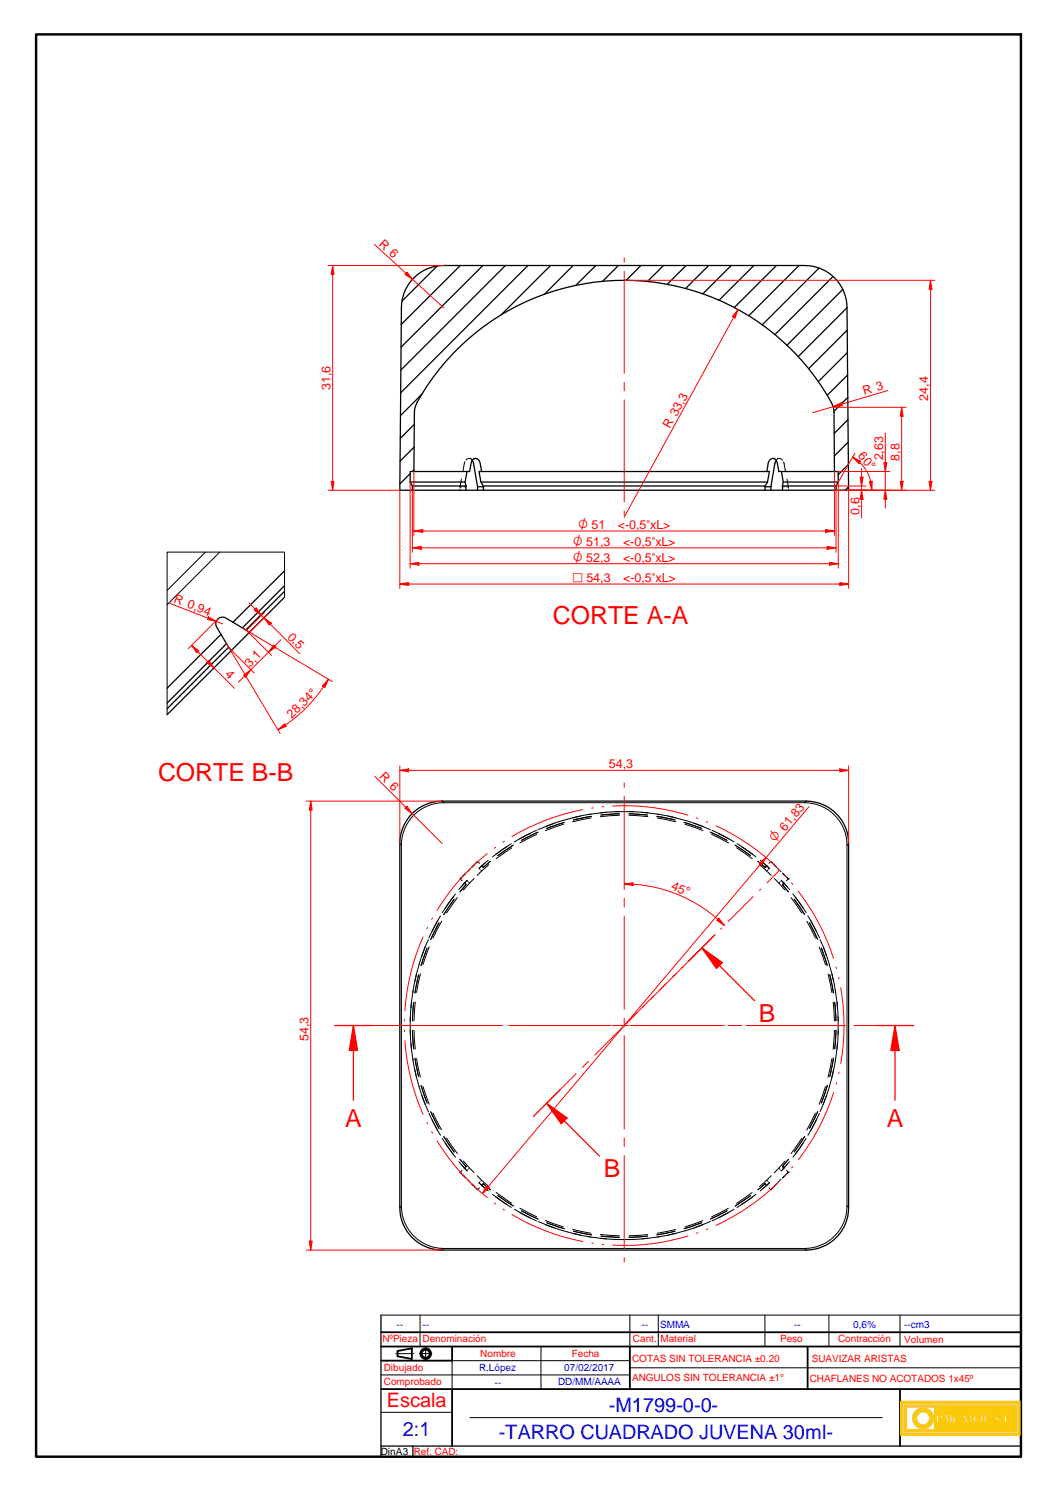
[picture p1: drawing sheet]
<svg xmlns="http://www.w3.org/2000/svg" width="210mm" height="297mm" viewBox="0 0 210 297" stroke-linecap="round" stroke-linejoin="round" font-family="sans-serif">
<path d="M7.2 6.8h195.8v282.8h-195.8z" fill="none" stroke="#000" stroke-width=".49"/>
<g fill="none" stroke="#000" stroke-width=".36">
<path d="M75.8 276.2h127.2M75.8 270.5h14.1M75.8 267.7h127.2M75.8 264.9h127.2M79.1 268.6v1.1M81.9 268.1v2.1M160.6 267.7v8.5M179 276.2v11.3"/>
<circle cx="84.6" cy="269.1" r="1.06"/>
<circle cx="84.7" cy="269.1" r=".8"/>
</g>
<path d="M203 261.5v28.1h-127.2v-28.1M75.8 287.5h127.2M82.1 287.5v2.1" fill="none" stroke="#000" stroke-width=".25"/>
<g fill="none" stroke="#000" stroke-width=".2">
<path d="M75.8 273.4h49.4M78.7 269.1h3.5M83.4 269.1h2.5M83.5 261.5v6.2M84.6 267.9v2.5M89.9 270.5v5.7M107.6 267.7v8.5M130.9 261.5v6.2M152.1 261.5v6.2M164.8 261.5v6.2M179 261.5v6.2M75.8 280.8h14.1"/>
<path d="M93.4 281.9h82"/>
</g>
<g fill="#faca0a">
<path d="M179.1 278.6v6.7h23.7v-6.7zM179.5 279h23v6h-23z" fill-rule="evenodd"/>
<path d="M179.9 279.4v5.2h22.2v-5.2zM198.9 282.6a.21 .21 0 0 1 .4 0 .21 .21 0 0 1-.4 0zM199.7 281.2h.5v1.5h.6v.1h-1.1zM201 282.5h.3v.3l-.3-.1zM180.2 279.7h5.6v4.5h-5.6zM186.2 281.2l1.1 .1 .1 .3-.2 .5-.6 .1v.6h-.4zM187.9 281.2h.4l.5 1.6h-.5l-.1-.3h-.5l-.1 .3h-.1zM188.9 281.2h.5v.7l.5-.7h.2l-.4 .5 .6 1.1h-.5l-.4-.7v.7h-.5zM190.4 281.9h.6v.2h-.6zM191.6 281.2h.2l.5 1.1 .6-1.1h.3l.2 1.6h-.5v-.9l-.6 .9h-.1l-.5-.9-.1 .9h-.3zM193.9 281.4a.93 .93 0 0 1 1.3 0 .93 .93 0 0 1-.1 1.4 .93 .93 0 0 1-1.3-.2 .79 .79 0 0 1 .1-1.2zM195.7 281.2h.4v1.5h.7v.1h-1.1zM197.8 281.3h.7l.2 .3-.2 .1a.28 .28 0 0 0-.2-.3 .28 .28 0 0 0-.3 .2 .79 .79 0 0 1 .7 1 .58 .58 0 0 1-.6 .3 .58 .58 0 0 1-.5-.6h.2l.2 .4 .4-.1-.1-.3-.6-.4-.1-.3z" fill-rule="evenodd"/>
</g>
<g fill="none" stroke="#faca0a" stroke-width=".25">
<path d="M186.2 281.2h.7a.48 .48 0 0 1 .6 .5 .48 .48 0 0 1-.7 .5h-.2v.6h-.4zM187.9 281.2h.4l.5 1.6h-.5l-.1-.3h-.5l-.1 .3h-.1zM188.9 281.2h.5v.7l.5-.7h.2l-.4 .5 .6 1.1h-.5l-.4-.7v.7h-.5zM191.6 281.2h.2l.5 1.1 .6-1.1h.3l.2 1.6h-.5v-.9l-.6 .9h-.1l-.5-.9-.1 .9h-.3zM198.1 282.7l-.3-.1v-.3h-.2a.57 .57 0 0 0 .4 .5 .57 .57 0 0 0 .6-.1M198.2 282.7h.1M198.2 281.8l-.2-.2a.28 .28 0 0 1 .3-.3 .28 .28 0 0 1 .2 .4h.2a.53 .53 0 0 0-.5-.5 .53 .53 0 0 0-.5 .5 .53 .53 0 0 0 .5 .6l.2 .2M198.2 281.8a.57 .57 0 0 1 .5 .3 .57 .57 0 0 1-.1 .6M198.2 281.8h.1M198.4 282.5h.1M198.4 282.5l-.2 .2M198.6 282.7h.1"/>
<circle cx="194.6" cy="282" r=".92"/>
</g>
<path d="M182.2 280.4a2.06 2.06 0 0 1 2.2-.3 2.06 2.06 0 0 1 1.2 1.8h-.7a1.34 1.34 0 0 0-2-1 1.34 1.34 0 0 0 0 2.2 1.34 1.34 0 0 0 2-1h.7a2.06 2.06 0 0 1-2.9 1.7 2.06 2.06 0 0 1-.5-3.4z" fill-rule="evenodd" fill="#faca0a"/>
<path d="M182.2 280.5a2.06 2.06 0 0 1 2.1-.4 2.06 2.06 0 0 1 1.3 1.8h-.7a1.34 1.34 0 0 0-2-1 1.34 1.34 0 0 0 0 2.2 1.34 1.34 0 0 0 2-1h.7a2.06 2.06 0 0 1-2.9 1.8 2.06 2.06 0 0 1-.5-3.4z" fill="none" stroke="#faca0a" stroke-width=".25"/>
<path d="M186.6 281.4l.4 .2-.1 .4h-.3z" fill-rule="evenodd" fill="#faca0a"/>
<path d="M186.6 281.4a.32 .32 0 0 1 .4 .3 .32 .32 0 0 1-.4 .3z" fill="none" stroke="#faca0a" stroke-width=".25"/>
<path d="M188 281.6l.2 .7h-.4z" fill="#faca0a"/>
<path d="M188 281.6l.2 .7h-.4z" fill="none" stroke="#faca0a" stroke-width=".25"/>
<path d="M194.2 281.5l.1-.1a.64 .64 0 0 1 .7 .6 .64 .64 0 0 1-.7 .7 .79 .79 0 0 1-.1-1.2z" fill-rule="evenodd" fill="#faca0a"/>
<g fill="none" stroke="#faca0a" stroke-width=".25">
<path d="M179.1 278.6h23.7v6.7h-23.7zM179.5 279h23v6h-23zM179.9 279.4h22.2v5.2h-22.2zM180.2 279.7h5.6v4.5h-5.6zM190.4 281.9h.6v.2h-.6zM194.2 281.5a.57 .57 0 0 1 .7 .1 .57 .57 0 0 1 0 .8 .51 .51 0 0 1-.7 .2 .51 .51 0 0 1-.2-.7zM195.7 281.2h.4v1.5h.7v.1h-1.1zM199.7 281.2h.5v1.5h.6v.1h-1.1z"/>
<circle cx="199.1" cy="282.6" r=".21"/>
<circle cx="201.2" cy="282.6" r=".21"/>
</g>
<g fill="none" stroke="#000" stroke-width=".2">
<path d="M87.9 159.3l.3 .3M88.2 159.6a8.4 8.4 0 0 0-8.4 8.4v71.8M88.2 159.6h71.8M160 159.6a8.5 8.5 0 0 1 8.4 8.4M160.3 159.3l-.3 .3M79.5 167.7l.3 .3M90.1 178.3l-2.2 3.2M90.3 178.8l-2.1 3.1 2.1-3.1M90.6 177.8l-2.1 2.8M91 178.5l-2.2 3M91.5 174.8h.1M91.8 174.5l-.3 .3 .4 .3"/>
<path d="M92.3 175.5l.3 .4-1.2 1.4M92.5 175.4v.2M92.5 175.4l-1.3 1.4M92.6 175.7l.1 .2-1.2 1.4M92.6 175.3l-.1 .1M92.6 173.6l-1.1 1.1M92.6 173.7l-.5 .5M92.8 175.2l.1-.2 .1 .2M92.9 175l-1.2 1.4M93.2 175.4l.2 .2M93.4 175.6l-1.3 1.4M93.5 175.5l-.1 .1"/>
<path d="M93.6 172.7l-.6 .6M94.3 174.7l-.7 .7M94.4 171.8l-.5 .6M95 171.3l.3 .3M95 171.3l-.3 .2M95 171.3l-1.2 1.1M95.4 172.5l-.2 .1 .2 .2M95.6 173.4l-.7 .7M95.6 173l.2 .2M95.7 172l.4 .4M95.8 172.3l-.3 .1M95.8 173.2h-.1"/>
<path d="M96 172.4h.1M96.6 171.5l-1.4 1.1M97.1 171l-1.5 1.3M97.2 171.9l-1.4 1.3M97.5 171.3l-1.4 1.2M97.5 171.2l-1.4 1.2M99 170.1l3.1-2.1zM100.8 168.3l-2.9 2.1M101.7 167.7l-3.1 2.2M101.7 168.6l-3 2.1M103.7 167.1l3.3-1.7-3.3 1.7M105.4 165.7l-3.1 1.7"/>
<path d="M106.7 165.1l-3.4 1.7M106.7 165.9l-3.3 1.7M110.3 163.7l-3.3 1.3M112 163.1l-3.6 1.2M112 163.9l-3.5 1.2M112.2 163.5l-3.5 1.2M114 163l3.6-.7-3.6 .7M115.4 162.3l-3.4 .8M117.5 161.8l-3.7 .8M117.5 162.6l-3.6 .8M119.5 162.1l3.7-.3zM120.6 161.5l-3.5 .4"/>
<path d="M122.4 161.4h3.5M123.2 161.4l-3.8 .2M123.2 162.1l-3.8 .3M125.1 161.8l3.6 .3M125.1 162.1l3.7 .3M125.1 161.4l3.7 .2M127.6 161.5l3.5 .4M130.6 162.3l3.6 .7M130.7 162.6l3.7 .8M130.7 161.9l3.7 .7M132.9 162.3l3.4 .8M136 163.5l3.5 1.2"/>
<path d="M136.2 163.9l3.6 1.2M136.3 163.1l3.5 1.2M138 163.7l3.2 1.3M141.2 165.4l3.3 1.7zM141.5 165.9l3.4 1.7M141.6 165.1l3.3 1.7M142.8 165.7l3.1 1.7M146.2 168l3 2.1M146.5 168.6l3.1 2.1M146.6 167.7l3.1 2.2M147.4 168.3l2.9 2M150.7 171.2l1.4 1.3"/>
<path d="M151 171.9l1.5 1.3M151.2 171l1.4 1.3M151.7 171.5l1.3 1.1M152.5 173.2v.1M152.5 172l-.4 .4h.2M152.6 172.3h-.1M152.6 172.3l.1 .1M152.6 173l-.1 .2M152.7 173.4l.7 .7M152.9 172.5l.1 .1-.2 .2M153.3 171.3l1.1 1.1M153.5 171.6l-.2-.3-.4 .3"/>
<path d="M153.8 171.9l.6 .5M154 174.7l.7 .7M154.7 172.7l.6 .6M154.8 175.5l.1 .1M154.9 175.6l1.2 1.4M155 175.4l-.1 .2M155.4 175l1.6 1.8M155.5 175.2l-.1-.2-.2 .2M155.6 175.9h.1M155.6 173.7l.6 .5M155.6 175.7v.2l1.2 1.4M155.6 173.6l1.2 1.1"/>
<path d="M155.6 175.3l.1 .3M156 175.5l-.4 .4M156.5 174.5l.3 .3M156.8 174.7h.1M156.8 174.8l-.4 .3M157.3 178.5l2.1 3M157.7 177.7l2 2.9M157.9 178.8l2.1 3M158.2 178.4l2.1 3.1M168.4 168v71.8M168.7 167.7l-.3 .3M81.8 199.2l-.2 3.8"/>
<path d="M82.1 196.9l-.4 3.5M82.3 199.3l-.3 3.7M82.6 199.2l-.3 3.7M82.8 193.6l-.7 3.7M83.2 193.8l-.7 3.6 .7-3.6M83.6 193.6l-.8 3.7M84.5 188.2a40.2 40.2 0 0 0-2 7M84.9 188.5l-1.2 3.5 1.2-3.5M85.2 186.8l-1.3 3.3M85.3 188.3l-1.2 3.5M85.7 186.8l1.6-3.3-1.7 3.3M87 183.1l-1.7 3.4"/>
<path d="M87.6 182.1l-1.7 3.1M87.8 183.2l-1.7 3.3M160.4 183.2l1.8 3.3M160.6 182.1l1.7 3.1M160.9 183.5l1.7 3.3-1.6-3.3M161.3 183.1l1.7 3.4M162.9 188.3l1.2 3.5M163.1 186.8l1.2 3.3M163.3 188.5l1.2 3.5M163.7 188.2l1.2 3.6M164.7 193.7l.7 3.6M164.9 191.7l.9 3.4"/>
<path d="M165 193.8l.7 3.6zM165.4 193.6l.8 3.7M165.7 199.2l.2 3.8M166 199.3l.2 3.7M166.1 196.9l.4 3.5M166.4 199.2l.3 3.8M81.6 204.9l.2 3.7M81.6 202.2v3.5M81.7 207.5l.4 3.4M82 204.9l.3 3.6M82.1 210.5l.7 3.7M82.3 204.9l.3 3.7"/>
<path d="M82.5 212.7l.9 3.4M82.5 210.4l.7 3.6M82.8 210.5l.8 3.7M83.3 216l1.2 3.6M83.7 215.8l1.2 3.5M83.9 217.8l1.3 3.2M84.1 216l1.2 3.5M164.1 216l-1.2 3.6M164.4 217.7l-1.3 3.3M164.5 215.8l-1.2 3.5M164.9 216l-1.2 3.6M165.4 210.5l-.7 3.7"/>
<path d="M165.7 210.4l-.7 3.6M165.8 212.7l-.9 3.3M165.9 204.9l-.2 3.7M166.2 210.5l-.8 3.7M166.2 204.8l-.2 3.7zM166.5 207.4l-.4 3.5M166.6 202.1v3.6M166.7 204.9l-.3 3.7M79.8 239.8l-.3 .3M79.8 239.8a8.4 8.4 0 0 0 8.4 8.4M85.3 221.3l1.7 3.4M85.6 221l1.7 3.3"/>
<path d="M85.9 222.7l1.7 3M86.1 221.3l1.7 3.3M87.9 226.4l2.2 3.1M88.2 226l2.1 3M88.3 226l2 3M88.5 227.2l2.1 2.9M88.8 226.3l2.1 3M91.2 231l1.3 1.4M91.5 230.5l1.2 1.4M91.5 233.1l1.1 1.1M91.5 233.1h.1M91.7 231.5l1.2 1.3"/>
<path d="M91.9 232.7l-.4 .4 .2 .2M92.1 233.6l.5 .5M92.1 230.8l1.3 1.5M92.5 232.2l.1 .3M92.6 231.9l-.3 .4M92.6 231.9h.1M92.7 231.9l-.1 .2M92.7 232.6l.2 .2M92.9 234.5l.6 .6M93 232.6l-.1 .2M93.5 232.3l-.3 .1M93.6 232.4l.7 .7"/>
<path d="M93.8 235.4l1.2 1.2M93.9 235.4l.5 .6M94.9 233.8l.7 .6M95.3 235.2l1.3 1.1M95.3 236.2l-.3 .4-.3-.3M95.4 235l-.2 .2 .2 .1M95.5 235.4l.3 .1M95.6 235.5l1.5 1.3M95.7 234.5l.1 .2-.2 .1M95.8 234.7l1.4 1.2M96.1 235.4h-.2M96.1 235.4l-.4 .4"/>
<path d="M96.1 235.4l1.4 1.2M98 237.5l2.8 2M98.6 238l3.1 2.1M98.7 237.1l3 2.1M99 237.7l3.1 2.1M146.2 239.8l3-2.1-3 2.1M149.5 237.1l-3 2.1M149.7 238l-3.1 2.1M150.3 237.4l-2.9 2.1M152.1 235.4h.2M152.1 235.4l.4 .4M152.1 235.4l-1.4 1.2"/>
<path d="M152.5 234.7l-1.5 1.2M152.5 234.6v.1l.1 .1M152.6 235.5l-1.4 1.3M152.7 235.4l-.3 .1M152.8 235l.2 .2M152.9 236.2l.4 .4M153 235.2l-1.3 1.1M153 235.2l-.1 .1M153.4 233.8l-.7 .7M153.5 236.3l-.2 .3M154.4 235.4l-.6 .6M154.5 235.4l-1.2 1.2"/>
<path d="M154.7 232.5l-.7 .7M154.8 232.3h.1l.1 .1M155.2 232.6l.2 .2 .1-.1M155.3 234.5l-.6 .6M155.6 231.9h.1M155.6 231.9v.2M155.6 231.9l.4 .4M155.7 232.3l-.1 .2M156.1 230.8l-1.2 1.5M156.2 233.6l-.6 .6M156.4 232.7l.4 .4-.3 .2M156.5 231.5l-1.1 1.3"/>
<path d="M156.8 230.5l-1.2 1.4M156.8 233.1h.1M156.8 233.1l-1.2 1.1M157 231l-1.3 1.4M159.4 226.3l-2.1 3.1M159.7 227.2l-2 2.9M160 226l-2.1 3 2.1-3M160.3 226.4l-2.1 3.1M162.1 221.3l-1.7 3.4M162.3 222.6l-1.6 3.1M162.6 221l-1.7 3.3M162.6 221l-1.6 3.3"/>
<path d="M162.9 221.4l-1.7 3.3M168.4 239.8a8.5 8.5 0 0 1-8.4 8.4M168.4 239.8l.3 .3M88.2 248.2l-.3 .3M88.2 248.2h71.8M102.3 240.5l3.1 1.6M103.3 241l3.4 1.7M103.4 240.2l3.3 1.7M103.7 240.7l3.3 1.7zM107 242.9l3.3 1.2M108.4 243.5l3.6 1.2M108.5 242.7l3.5 1.2"/>
<path d="M108.7 243.1l3.5 1.2M112 244.7l3.4 .9M113.8 245.2l3.7 .8M113.9 244.4l3.6 .8M114 244.8l3.6 .7M117.1 245.9l3.5 .4M119.4 245.4l3.7 .3M119.4 246.2l3.8 .3M119.5 245.8l3.7 .2M122.4 246.4h3.5M128.8 245.8l-3.7 .2M128.8 245.5l-3.7 .2"/>
<path d="M128.8 246.2l-3.7 .3M131.1 245.9l-3.4 .4M134.2 244.8l-3.6 .7M134.4 244.5l-3.7 .7M134.4 245.2l-3.7 .8M136 244.3l3.5-1.2zM136.3 244.7l-3.4 .9M139.7 242.7l-3.5 1.2M139.8 243.5l-3.6 1.2M141.2 242.8l-3.2 1.3M144.6 240.7l-3.3 1.7M144.8 240.2l-3.3 1.7"/>
<path d="M144.9 241l-3.3 1.7M145.9 240.4l-3 1.7M160 248.2l.3 .3M75.8 261.5h127.2M89.9 270.5h35.3M125.2 261.5v6.2M125.2 271.9h77.8"/>
</g>
<path d="M79.1 269.7l2.8 .5M81.9 268.1l-2.8 .5M89.9 276.2v11.3M89.9 267.7v2.8M125.2 267.7v8.5" fill="none" stroke="#000" stroke-width=".36"/>
<path d="M82 161.8a8.6 8.6 0 0 1 5.9-2.5h72.4a8.5 8.5 0 0 1 8.4 8.4v72.4a8.5 8.5 0 0 1-8.4 8.4h-72.4a8.4 8.4 0 0 1-8.4-8.4v-72.4a8.4 8.4 0 0 1 2.5-5.9z" fill="none" stroke="#000" stroke-width=".25"/>
<g fill="none" stroke="#f00" stroke-width=".2">
<path d="M124.1 155.7v.8M124.1 158.3v18.5M96.9 169.7a43.5 43.5 0 0 0-10 11.3M98.6 168.4l-.3 .3M100.3 167.3l-.3 .1M115.9 161a43.5 43.5 0 0 0-14.1 5.3M118 160.6l-.4 .1M120.1 160.4h-.4M121.8 160.3a43.2 43.2 0 0 1 15 1.8M124.1 178.6v1.7M138.5 162.6l.3 .1M140.4 163.4l.3 .1"/>
<path d="M142.4 164.2a43.8 43.8 0 0 1 12.4 8.5M149.8 178.3l-5 4.9M151.3 176.8l-.3 .2M155 173l-2.5 2.5M156 174l.2 .3M157.4 175.6l.2 .2M158.7 177.2a43 43 0 0 1 7 13.4M84.1 186.3a43.6 43.6 0 0 0-3.6 14.6M85 184.4l-.1 .3M86 182.5l-.2 .3M124.1 182.1v18.6M128.1 199.9l-.3 .3"/>
<path d="M134.3 193.7l-5 5M135.8 192.2l-.2 .2M142 186l-4.9 5M143.5 184.5l-.2 .2M166.2 192.3l.1 .3M166.8 194.3v.3M167.2 196.4a43.6 43.6 0 0 1 0 15M70.3 203.9h29.6M80.4 204.8v.3M80.4 202.7v.3M80.5 206.9a43.9 43.9 0 0 0 3.6 14.7M121.5 203.9h-20.3"/>
<path d="M124.1 202.4v1.8M124.1 205.9v18.6M125 203.9h-3.3M125.2 203.9h18.8M126.6 201.4l-2.5 2.5M144.8 203.9h2.7M148.3 203.9h19.8M165.8 217.2a43.5 43.5 0 0 1-7 13.4M166.3 215.2v.3M166.8 213.2v.3M169.8 203.9h8.2M84.9 223.1l.1 .3"/>
<path d="M85.8 225l.2 .3M86.9 226.8a43.4 43.4 0 0 0 10 11.3M98.3 239.2l.3 .2M124.1 226.2v1.8M124.1 229.7v18.6M154.8 235.1a44.1 44.1 0 0 1-12.4 8.5M156.3 233.6l-.3 .2M157.6 232l-.2 .2M100 240.4l.3 .2M101.8 241.5a44.3 44.3 0 0 0 14.1 5.3M117.7 247.1l.3 .1M119.7 247.4h.4"/>
<path d="M124.1 250v.9M136.8 245.7a43.4 43.4 0 0 1-15 1.9M138.8 245.1l-.3 .1M140.8 244.3l-.3 .2"/>
</g>
<path d="M74 203.9h-3.7v14.9M174.3 203.9h3.7" fill="none" stroke="#f00" stroke-width=".25"/>
<path d="M70.3 203.9l.8 5h-1.7z" fill="#f00"/>
<path d="M70.3 203.9l.8 5h-1.7zM178 203.9v14.9" fill="none" stroke="#f00" stroke-width=".25"/>
<path d="M178 203.9l.8 5h-1.7z" fill="#f00"/>
<path d="M66.5 203.9h3.8M178 203.9h3.7M178 203.9l.8 5h-1.7z" fill="none" stroke="#f00" stroke-width=".25"/>
<g fill="none" stroke="#000" stroke-width=".25">
<path d="M82.3 55.2a8.4 8.4 0 0 1 5.9-2.4h71.8a8.4 8.4 0 0 1 8.4 8.4l.3 36.3h-89.2l.3-36.3a8.3 8.3 0 0 1 2.5-6zM86.9 52.9l-7 7M91.5 52.8l-11.7 11.7M96 52.8l-16.3 16.2M100.5 52.8l-20.8 20.8M105 52.8l-25.3 25.3M109.5 52.8l-9.8 9.8M114 52.8l-5.7 5.7M118.5 52.8l-4 3.9M123 52.8l-3.2 3.1M127.4 52.8l-2.9 3M131.9 52.8l-3.2 3.2"/>
<path d="M136.4 52.8l-3.7 3.7M140.9 52.8l-4.6 4.6M145.4 52.8l-5.6 5.6M149.9 52.8l-6.9 6.9M154.4 52.8l-8.4 8.4M158.9 52.8l-10 10M162.9 53.3l-11.3 11.3M165.7 55l-11.6 11.5M167.6 57.6l-11.1 11M83.9 78.4l-4.3 4.2M168.4 61.2l-9.7 9.7M168.5 65.6l-7.7 7.7"/>
<path d="M168.5 70.1l-5.8 5.8M168.6 74.5l-4.1 4.1M168.6 79l-2.8 2.8M81.6 95.8h10.9M81.6 95.8l.4 .8M81.6 94.2l-2.1 2M82 96.6h10.7M82 96.6v.9M82.3 93.4l-.3 .3M82.3 88.9l-2.8 2.8M82.4 84.4l-2.8 2.8M92.5 95.8l.2 .8"/>
<path d="M92.7 96.6l-.1 .9M92.9 93.7l-.4 2.1M93.9 91.5l.3 .7 .8 4.6M95 96.8h1.1M95 96.8v.7M95.6 95.8h57M95.8 93.7l-.3-1.5a.92 .92 0 0 0-.9-1.1 .92 .92 0 0 0-.9 1.1l-.3 1.5h-11.8v2.1M95.8 93.7h57.2l-.4 2.1M95.8 93.7h-.6l.4 2.1 .5 1M96.1 96.6h56M96.1 96.8v.7M152.1 96.8h1.2"/>
<path d="M152.1 96.8v.7M152.1 96.6v.2M152.5 93.7l.2-1.5a.93 .93 0 0 1 1-1.1 .93 .93 0 0 1 .9 1.1l.3 1.5h11.8v2.1M152.6 95.8l-.5 .8M153.3 96.8v.7M154.3 91.5l-.2 .7-.8 4.6M155.4 93.7l.3 2.1-.1 1.7M155.6 96.6h10.6M155.7 95.8h11M165.9 93.7l-.1-12.2a7.3 7.3 0 0 0-1.5-3.2 47 47 0 0 0-81.6 2.2l-.3 1.5-.1 11.7M166.2 96.6v.9M166.7 95.8l-.5 .8"/>
<path d="M168.6 83.4l-2.7 2.8M168.7 87.9l-2.8 2.8M168.7 92.4l-2 2M168.7 96.8l-.6 .7"/>
</g>
<g fill="none" stroke="#000" stroke-width=".2">
<path d="M91.5 96.8h.3M91.5 96.8v.2M91.5 97.2v.3M91.8 95.2l-.3 1.6M92.3 96.8h.3M92.4 91.8l-.3 1.9M93.3 91.1h.4M93.3 91.2l-.7 .3M93.7 91.3l.2 .2M94.1 91.1h.5M153.7 91.1h.4M154.6 91.1a1.01 1.01 0 0 1 1 .4"/>
<path d="M154.6 91.3l-.3 .2M155.6 96.8h.4M155.8 91.8l.4 1.9M156.4 96.8h.4M156.5 95.3l.3 1.5M156.8 96.8v.2M156.8 97.3v.2"/>
</g>
<path d="M124.1 51.3v.9M124.1 53.9v20.3M124.1 76v1.7M124.1 79.5v20.3M124.1 101.6v.8M61.8 159.3l.3 1.8h-.6z" fill="none" stroke="#f00" stroke-width=".2"/>
<path d="M61.8 159.3l.3 1.8h-.6z" fill="#f00"/>
<path d="M61.5 246.8h.6l-.3 1.7z" fill="none" stroke="#f00" stroke-width=".2"/>
<path d="M61.5 246.8h.6l-.3 1.7z" fill="#f00"/>
<path d="M60.9 159.3h27M61.8 159.3v89.2M79.5 153.2l1.8-.3v.6zM60.9 248.5h27" fill="none" stroke="#f00" stroke-width=".2"/>
<path d="M79.5 153.2l1.8-.3v.6z" fill="#f00"/>
<path d="M167 152.9l1.7 .3-1.7 .3z" fill="none" stroke="#f00" stroke-width=".2"/>
<path d="M167 152.9l1.7 .3-1.7 .3z" fill="#f00"/>
<path d="M79.5 152.3v15.4M79.5 153.2h89.2M168.7 152.3v15.4M80.9 160.3l1.1 1.5-1.5-1.1z" fill="none" stroke="#f00" stroke-width=".2"/>
<path d="M80.9 160.3l1.1 1.5-1.5-1.1z" fill="#f00"/>
<path d="M65.8 95.7h.6l-.3 1.8zM74.5 154.4l13.4 13.3" fill="none" stroke="#f00" stroke-width=".2"/>
<path d="M65.8 95.7h.6l-.3 1.8z" fill="#f00"/>
<path d="M66.1 52.8l.3 1.7h-.6z" fill="none" stroke="#f00" stroke-width=".2"/>
<path d="M66.1 52.8l.3 1.7h-.6z" fill="#f00"/>
<path d="M65.3 52.8h22.9M66.1 52.8v44.7M65.3 97.5h14.2M184.7 95.7h.6l-.3 1.8z" fill="none" stroke="#f00" stroke-width=".2"/>
<path d="M184.7 95.7h.6l-.3 1.8z" fill="#f00"/>
<path d="M185 55.7l.3 1.8h-.6z" fill="none" stroke="#f00" stroke-width=".2"/>
<path d="M185 55.7l.3 1.8h-.6z" fill="#f00"/>
<path d="M80.9 54.1l1.1 1.4-1.5-1zM124.1 55.7h61.8M185 55.7v41.8M168.7 97.5h17.2" fill="none" stroke="#f00" stroke-width=".2"/>
<path d="M80.9 54.1l1.1 1.4-1.5-1z" fill="#f00"/>
<path d="M74.4 48.6l13.8 12.6M82 108.9l1.8-.3v.6z" fill="none" stroke="#f00" stroke-width=".2"/>
<path d="M82 108.9l1.8-.3v.6z" fill="#f00"/>
<path d="M164.5 108.6l1.7 .3-1.7 .3z" fill="none" stroke="#f00" stroke-width=".2"/>
<path d="M164.5 108.6l1.7 .3-1.7 .3z" fill="#f00"/>
<path d="M82 97.5v12.3M166.2 97.5v12.3M81.6 112.1l1.7-.3v.6zM82 108.9h84.2" fill="none" stroke="#f00" stroke-width=".2"/>
<path d="M81.6 112.1l1.7-.3v.6z" fill="#f00"/>
<path d="M164.9 111.8l1.8 .3-1.8 .3z" fill="none" stroke="#f00" stroke-width=".2"/>
<path d="M164.9 111.8l1.8 .3-1.8 .3z" fill="#f00"/>
<path d="M81.6 95.8v17.2M166.7 95.8v17.2M81.6 112.1h85.1M82.3 105.6l1.8-.3v.6z" fill="none" stroke="#f00" stroke-width=".2"/>
<path d="M82.3 105.6l1.8-.3v.6z" fill="#f00"/>
<path d="M164.2 105.3l1.7 .3-1.7 .3z" fill="none" stroke="#f00" stroke-width=".2"/>
<path d="M164.2 105.3l1.7 .3-1.7 .3z" fill="#f00"/>
<path d="M82.3 93.7v12.7M165.9 93.7v12.7M79.5 116.1l1.8-.3v.6zM82.3 105.6h83.6" fill="none" stroke="#f00" stroke-width=".2"/>
<path d="M79.5 116.1l1.8-.3v.6z" fill="#f00"/>
<path d="M167 115.8l1.7 .3-1.7 .3z" fill="none" stroke="#f00" stroke-width=".2"/>
<path d="M167 115.8l1.7 .3-1.7 .3z" fill="#f00"/>
<path d="M79.5 97.5v19.5M168.7 97.5v19.5M179 95.7h.6l-.3 1.8zM79.5 116.1h89.2" fill="none" stroke="#f00" stroke-width=".2"/>
<path d="M179 95.7h.6l-.3 1.8z" fill="#f00"/>
<path d="M179.3 81l.3 1.7h-.6z" fill="none" stroke="#f00" stroke-width=".2"/>
<path d="M179.3 81l.3 1.7h-.6z" fill="#f00"/>
<path d="M165.7 80.9l1.6-.8 .1 .5zM165.8 81h14.4M168.7 97.5h11.5M179.3 81v16.5" fill="none" stroke="#f00" stroke-width=".2"/>
<path d="M165.7 80.9l1.6-.8 .1 .5z" fill="#f00"/>
<path d="M146.7 61.5l-.5 1.7-.6-.3zM176.6 77.6l-15 4.5" fill="none" stroke="#f00" stroke-width=".2"/>
<path d="M146.7 61.5l-.5 1.7-.6-.3z" fill="#f00"/>
<path d="M146.7 61.5l-22.6 41.3M176 97.5l.3 1.8h-.6z" fill="none" stroke="#f00" stroke-width=".2"/>
<path d="M176 97.5l.3 1.8h-.6z" fill="#f00"/>
<path d="M175.7 92h.6l-.3 1.7z" fill="none" stroke="#f00" stroke-width=".2"/>
<path d="M175.7 92h.6l-.3 1.7z" fill="#f00"/>
<path d="M166.7 93.7h10.2M168.7 97.5h8.2M172.9 95.8l.5-.1v1.8zM176 86.1v14.9" fill="none" stroke="#f00" stroke-width=".2"/>
<path d="M172.9 95.8l.5-.1v1.8z" fill="#f00"/>
<path d="M169.5 90.9l1.7 .8-.4 .5z" fill="none" stroke="#f00" stroke-width=".2"/>
<path d="M169.5 90.9l1.7 .8-.4 .5z" fill="#f00"/>
<path d="M168.7 97.5h5.5M169.5 90.9a7.6 7.6 0 0 1 3.9 6.6M170 90.1l-3.3 5.7M171.3 97.5l.3 1.8h-.6z" fill="none" stroke="#f00" stroke-width=".2"/>
<path d="M171.3 97.5l.3 1.8h-.6z" fill="#f00"/>
<path d="M171 94.9h.6l-.3 1.7z" fill="none" stroke="#f00" stroke-width=".2"/>
<path d="M171 94.9h.6l-.3 1.7z" fill="#f00"/>
<path d="M166.2 97.5h6M166.2 96.6h6M171.3 93.1v9.9M142.9 182.6l1.1 1.4-1.5-1z" fill="none" stroke="#f00" stroke-width=".2"/>
<path d="M142.9 182.6l1.1 1.4-1.5-1z" fill="#f00"/>
<path d="M124.1 175.7l1.8-.2v.6z" fill="none" stroke="#f00" stroke-width=".2"/>
<path d="M124.1 175.7l1.8-.2v.6z" fill="#f00"/>
<path d="M124.1 175.7a28.1 28.1 0 0 1 19.9 8.3M96.8 235.8l.5 .4-1.4 1.1z" fill="none" stroke="#f00" stroke-width=".2"/>
<path d="M96.8 235.8l.5 .4-1.4 1.1z" fill="#f00"/>
<path d="M151 171.7l1.3-1.2-.9 1.5z" fill="none" stroke="#f00" stroke-width=".2"/>
<path d="M151 171.7l1.3-1.2-.9 1.5z" fill="#f00"/>
<path d="M160.9 160.4l-65 76.9M130 198l-11.7 11.8M132.5 195.6l-1.3 1.2M139.6 188.5l-5.9 5.8M114.6 213.5l-5.9 5.9M117 211l-1.2 1.2" fill="none" stroke="#f00" stroke-width=".2"/>
<path d="M136.9 191.1l2.7-2.6 10.5 10.5M111.3 216.7l-2.6 2.7" fill="none" stroke="#f00" stroke-width=".25"/>
<path d="M139.6 188.5l4 2.9-1.1 1.2z" fill="#f00"/>
<path d="M139.6 188.5l4 2.9-1.1 1.2zM108.7 219.4l10.5 10.4" fill="none" stroke="#f00" stroke-width=".25"/>
<path d="M108.7 219.4l4.1 2.9-1.2 1.1z" fill="#f00"/>
<path d="M142.2 185.8l-2.6 2.7M108.7 219.4l-2.6 2.6M108.7 219.4l4.1 2.9-1.2 1.1z" fill="none" stroke="#f00" stroke-width=".25"/>
<g fill="none" stroke="#000" stroke-width=".25">
<path d="M56.6 116.4l-8.4 8.4M56.6 113.5l-10.3 10.2M56.6 118.7l-7.1 7.1M56.6 117.6l-7.7 7.6M43.9 126.1l1.1 1.9M43.9 126.1l-10.7 10.7M45 128l.5 .7M45 128l-11.8 11.8M45.5 128.7l.5 .6M45.5 128.7l-12.3 12.2M46 129.3l-12.8 12.8M46.3 123.7l2.6 1.5 .6 .6"/>
<path d="M46.3 123.7l-1.4-.8a1.33 1.33 0 0 0-1.6 .2 1.33 1.33 0 0 0-.2 1.6l.8 1.4M49.5 125.8l-3.5 3.5"/>
</g>
<path d="M40.9 109.8l-7.7 7.6M43.7 109.8l-10.5 10.4M56.6 118.7v-8.9h-23.4v32.3" fill="none" stroke="#000" stroke-width=".2"/>
<path d="M41.1 131.7l.4-.4 1 1.5z" fill="none" stroke="#f00" stroke-width=".2"/>
<path d="M41.1 131.7l.4-.4 1 1.5z" fill="#f00"/>
<path d="M38.1 128.3l1.4 1.1-.4 .4z" fill="none" stroke="#f00" stroke-width=".2"/>
<path d="M38.1 128.3l1.4 1.1-.4 .4z" fill="#f00"/>
<path d="M38.1 128.3l8.5 8.5M41.5 122.6l1.5 .9-1.7-.3zM43.3 123.1l-5.9 5.8" fill="none" stroke="#f00" stroke-width=".2"/>
<path d="M41.5 122.6l1.5 .9-1.7-.3z" fill="#f00"/>
<path d="M33.7 119.9l10.5 4.1M48.5 134.2l1.4-1-1 1.4z" fill="none" stroke="#f00" stroke-width=".2"/>
<path d="M48.5 134.2l1.4-1-1 1.4z" fill="#f00"/>
<path d="M54.4 128.2l.4 .5-1.4 1z" fill="none" stroke="#f00" stroke-width=".2"/>
<path d="M54.4 128.2l.4 .5-1.4 1z" fill="#f00"/>
<path d="M46 129.3l4.5 4.5M49.5 125.8l4.5 4.5M55.9 127.2l-8.5 8.5M55.3 145.1l1.3-1.2 .3 .5z" fill="none" stroke="#f00" stroke-width=".2"/>
<path d="M55.3 145.1l1.3-1.2 .3 .5z" fill="#f00"/>
<path d="M65.3 135l-.7 1.7-.5-.3z" fill="none" stroke="#f00" stroke-width=".2"/>
<path d="M65.3 135l-.7 1.7-.5-.3z" fill="#f00"/>
<path d="M45 128l10.7 17.9M48.2 124.8l17.9 10.7M52.5 122.9l1.5 1-.5 .4zM65.3 135a29.2 29.2 0 0 1-10 10.1" fill="none" stroke="#f00" stroke-width=".2"/>
<path d="M52.5 122.9l1.5 1-.5 .4z" fill="#f00"/>
<path d="M50.9 120.9l1.1 1.4-1.5-1z" fill="none" stroke="#f00" stroke-width=".2"/>
<path d="M50.9 120.9l1.1 1.4-1.5-1z" fill="#f00"/>
<path d="M49.5 119.8l10.1 10.2M52.6 121.7l-3.6 3.6M53.1 122.2l-3.6 3.6" fill="none" stroke="#f00" stroke-width=".2"/>
<g font-size="4.9" fill="#f00">
<text x="110" y="124">CORTE A-A</text>
<text x="31.5" y="155.3">CORTE B-B</text>
<text x="150.9" y="203.2">B</text>
<text x="68.6" y="224">A</text>
<text x="176.3" y="224">A</text>
<text x="120" y="234.1">B</text>
</g>
<text font-size="4" fill="#f00" x="76.9" y="279.8">Escala</text>
<g font-size="4" fill="#00f">
<text x="121.1" y="280.7">-M1799-0-0-</text>
<text x="80.1" y="285.5">2:1</text>
<text x="99.2" y="286">-TARRO CUADRADO JUVENA 30ml-</text>
</g>
<g font-size="2.7" fill="#f00">
<text x="115" y="105.1">O 51</text>
<text x="113.9" y="108.5">O 51,3</text>
<text x="113.9" y="111.7">O 52,3</text>
<text x="113.9" y="115.7">q 54,3</text>
<text x="154.2" y="167.6" transform="rotate(-50 154.2 167.6)">O 61,83</text>
</g>
<g font-size="2.5" fill="#f00">
<text x="75.2" y="48.7" transform="rotate(42 75.2 48.7)">R 6</text>
<text x="65.7" y="77.6" transform="rotate(-90 65.7 77.6)">31,6</text>
<text x="171.8" y="78.6" transform="rotate(-16 171.8 78.6)">R 3</text>
<text x="184.6" y="79.7" transform="rotate(-90 184.6 79.7)">24,4</text>
<text x="133.2" y="85.3" transform="rotate(-61 133.2 85.3)">R 33,3</text>
<text x="170.5" y="90.7" transform="rotate(49 170.5 90.7)">60°</text>
<text x="175.6" y="91.5" transform="rotate(-90 175.6 91.5)">2,63</text>
<text x="178.9" y="91.6" transform="rotate(-90 178.9 91.6)">8,8</text>
<text x="122.9" y="105.1">&lt;-0,5vxL&gt;</text>
<text x="170.9" y="102.4" transform="rotate(-90 170.9 102.4)">0,6</text>
<text x="123.9" y="108.5">&lt;-0,5vxL&gt;</text>
<text x="123.9" y="111.7">&lt;-0,5vxL&gt;</text>
<text x="34.5" y="119.7" transform="rotate(21 34.5 119.7)">R 0,94</text>
<text x="123.9" y="115.7">&lt;-0,5vxL&gt;</text>
<text x="57" y="126.8" transform="rotate(45 57 126.8)">0,5</text>
<text x="44.6" y="134.2" transform="rotate(45 44.6 134.2)">4</text>
<text x="49.7" y="132.8" transform="rotate(-45 49.7 132.8)">3,1</text>
<text x="58" y="142.9" transform="rotate(-45 58 142.9)">28,34°</text>
<text x="75.3" y="154.5" transform="rotate(45 75.3 154.5)">R 6</text>
<text x="121.1" y="152.7">54,3</text>
<text x="133.3" y="176.8" transform="rotate(22 133.3 176.8)">45°</text>
<text x="61.3" y="206.9" transform="rotate(-90 61.3 206.9)">54,3</text>
</g>
<g font-size="2" fill="#00f">
<text x="78.9" y="264">--</text>
<text x="84" y="264">--</text>
<text x="127.6" y="264">--</text>
<text x="131.3" y="264">SMMA</text>
<text x="157.9" y="264">--</text>
<text x="169.7" y="264">0,6%</text>
<text x="179.8" y="264.1">--cm3</text>
<text x="95.2" y="272.6">R.López</text>
<text x="98.3" y="275.5">--</text>
<text x="111" y="275.4">DD/MM/AAAA</text>
<text x="112.2" y="272.6">07/02/2017</text>
</g>
<g font-size="2" fill="#f00">
<text x="76" y="266.8">NºPieza</text>
<text x="84" y="266.8">Denominación</text>
<text x="95.5" y="269.9">Nombre</text>
<text x="113.7" y="269.7">Fecha</text>
<text x="125.9" y="266.8">Cant.</text>
<text x="131.3" y="266.8">Material</text>
<text x="155.1" y="266.8">Peso</text>
<text x="166.6" y="266.8">Contracción</text>
<text x="179.8" y="267">Volumen</text>
<text x="76.3" y="272.6">Dibujado</text>
<text x="76.3" y="275.4">Comprobado</text>
<text x="125.7" y="270.7">COTAS SIN TOLERANCIA ±0.20</text>
<text x="125.7" y="274.6">ANGULOS SIN TOLERANCIA ±1°</text>
<text x="161" y="274.8">CHAFLANES NO ACOTADOS 1x45º</text>
<text x="161.4" y="270.8">SUAVIZAR ARISTAS</text>
<text x="82.3" y="289.2">Ref. CAD:</text>
</g>
<text font-size="2" x="75.7" y="289.2">DinA3</text>
</svg>
